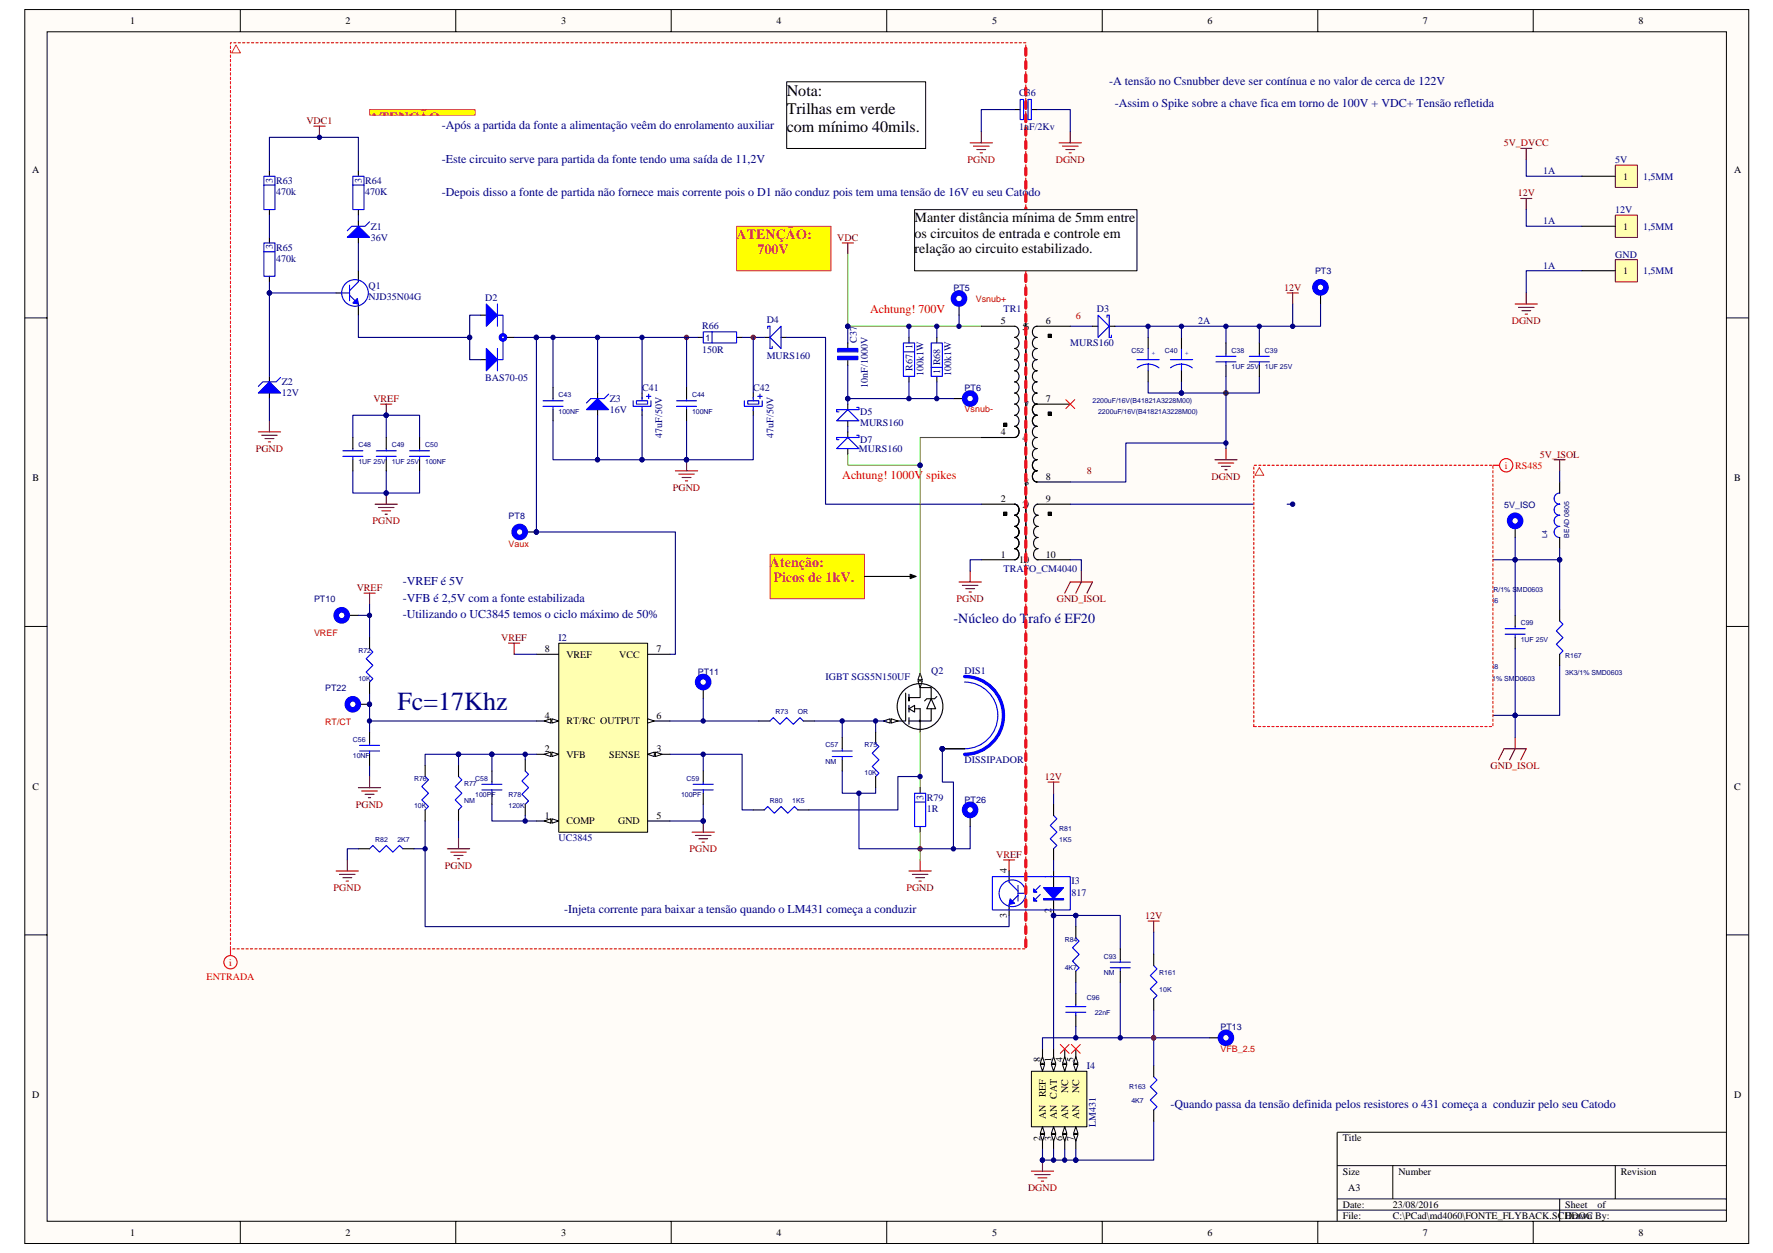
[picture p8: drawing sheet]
<svg xmlns="http://www.w3.org/2000/svg" width="420mm" height="297mm" viewBox="0 0 420 297" stroke-linecap="round" stroke-linejoin="round" font-family="sans-serif">
<path d="M5.9 2.3h408.5v292.5h-408.5z" fill="#fffcf8"/>
<path d="M5.9 2.3h408.5v292.5h-408.5z" fill="none" stroke="#000" stroke-width=".24"/>
<path d="M11.2 7.6h397.9v281.9h-397.9z" fill="#fffcf8"/>
<g fill="none" stroke="#000" stroke-width=".24">
<path d="M11.2 7.5h397.9v282h-397.9zM56.9 2.2v5.3M108 2.2v5.3M159.1 2.2v5.3M210.1 2.2v5.3M261.2 2.2v5.3M312.3 2.2v5.3M363.3 2.2v5.3M5.9 75.4h5.2M409.1 75.4h5.3M5.9 148.5h5.2M409.1 148.5h5.3"/>
<path d="M5.9 221.6h5.2M409.1 221.6h5.3M316.9 276.3h92.2M330.1 276.3v7.9M382.8 276.3v7.9M409.1 268.4h-92.2v21.1M56.9 289.5v5.3M108 289.5v5.3M159.1 289.5v5.3M210.1 289.5v5.3M261.2 289.5v5.3M312.3 289.5v5.3"/>
<path d="M316.9 284.2h92.2M316.9 286.9h92.2M363.3 289.5v5.3M369.6 284.2v5.3"/>
</g>
<g fill="#000080" stroke="#000080" stroke-width=".24">
<circle cx="162.7" cy="80" r=".52"/>
<circle cx="178.5" cy="80" r=".53"/>
<circle cx="218" cy="201.2" r=".51"/>
<circle cx="273.4" cy="246" r=".52"/>
<circle cx="290.5" cy="93.2" r=".52"/>
</g>
<path d="M54.6 10.1h188.5v214.8h-188.5z" fill="#fff"/>
<path d="M54.6 10.1h188.5v214.8h-188.5z" fill="none" stroke="#f00" stroke-width=".26" stroke-dasharray=".5 .5"/>
<path d="M55.9 10.7l1.1 1.8h-2.1z" fill="none" stroke="#f33" stroke-width=".24"/>
<path d="M253.6 77.3h5.3M290.5 77.3v4M312.9 72.1v5.2h-48.7" fill="none" stroke="#000080" stroke-width=".26"/>
<path d="M305 69.4h2.7M306.3 69.4v2.7" fill="none" stroke="#800000" stroke-width=".26"/>
<circle cx="290.5" cy="77.4" r=".52" fill="#000080" stroke="#000080" stroke-width=".24"/>
<path d="M218 160.4v2.6" fill="none" stroke="#000" stroke-width=".26"/>
<path d="M217.5 161.4h1.1l-.6 1.6z" fill="#fffcf8"/>
<path d="M217.5 161.4h1.1l-.6 1.6z" fill="none" stroke="#000" stroke-width=".24"/>
<path d="M218 159.6l.6 1.6h-1.1z" fill="#fffcf8"/>
<path d="M218 159.6l.6 1.6h-1.1z" fill="none" stroke="#000" stroke-width=".24"/>
<path d="M210.1 170.9h2.7" fill="none" stroke="#000" stroke-width=".26"/>
<path d="M211.2 170.4l1.6 .5-1.6 .5z" fill="#fffcf8"/>
<path d="M211.2 170.4l1.6 .5-1.6 .5z" fill="none" stroke="#000" stroke-width=".24"/>
<path d="M209.3 170.9l1.6-.5v1z" fill="#fffcf8"/>
<path d="M209.3 170.9l1.6-.5v1z" fill="none" stroke="#000" stroke-width=".24"/>
<g fill="none" stroke="#000" stroke-width=".26">
<path d="M214.6 164.3v6.6h-1.8M215.4 164.6v1.6v-.8h2.6v-2.4h2.7v2.7M215.4 168l1.3-.8v1.6zM215.4 167.2v1.6M215.4 170.1v1.6M216.7 168h1.3v5.5M217.9 170.8h.2v.2h-.2zM220.7 168v2.9h-5.3M220.7 165.7l1 2.3h-2.1zM220.7 165.7h-1.1l-.5 .5M222 165.1l-.5 .6h-.8"/>
<circle cx="218" cy="167.5" r="5.4"/>
</g>
<path d="M232.5 103.7h-14.5v6.6h-17.1v-2.6M218 173.5v13.2" fill="none" stroke="#0f0" stroke-width=".26"/>
<g fill="#000080" stroke="#000080" stroke-width=".24">
<circle cx="218" cy="110.3" r=".52"/>
<circle cx="207.5" cy="170.9" r=".51"/>
<circle cx="218" cy="184.1" r=".52"/>
</g>
<path d="M193 170.9h17.1M207.5 170.9v2.6M218 184.1h-5.2v7.9h-21.1" fill="none" stroke="#000080" stroke-width=".26"/>
<path d="M215.4 206.5h5.3M216.2 207.3h3.7M217 208.1h2.1M217.8 208.9h.5M218 203.9v2.6" fill="none" stroke="#800000" stroke-width=".26"/>
<path d="M132.4 152.5h21.1v44.8h-21.1z" fill="#ffffb0"/>
<path d="M132.4 152.5h21.1v44.8h-21.1z" fill="none" stroke="#000" stroke-width=".24"/>
<path d="M153.5 170.9h5.2M153.5 194.6h5.2" fill="none" stroke="#000" stroke-width=".26"/>
<path d="M153.5 170.4l1.6 .5-1.6 .5z" fill="#fffcf8"/>
<path d="M153.5 170.4l1.6 .5-1.6 .5z" fill="none" stroke="#000" stroke-width=".24"/>
<path d="M153.5 178.8h5.2" fill="none" stroke="#000" stroke-width=".26"/>
<path d="M153.5 178.8l1.6-.5v1z" fill="#fffcf8"/>
<path d="M153.5 178.8l1.6-.5v1z" fill="none" stroke="#000" stroke-width=".24"/>
<path d="M155.3 178.3l1.6 .5-1.6 .5z" fill="#fffcf8"/>
<path d="M155.3 178.3l1.6 .5-1.6 .5z" fill="none" stroke="#000" stroke-width=".24"/>
<path d="M127.1 155.1h5.3M153.5 155.1h5.2M127.1 194.6h5.3" fill="none" stroke="#000" stroke-width=".26"/>
<path d="M130.8 194.1l1.6 .5-1.6 .6z" fill="#fffcf8"/>
<path d="M130.8 194.1l1.6 .5-1.6 .6z" fill="none" stroke="#000" stroke-width=".24"/>
<path d="M129 194.6l1.5-.5v1.1z" fill="#fffcf8"/>
<path d="M129 194.6l1.5-.5v1.1z" fill="none" stroke="#000" stroke-width=".24"/>
<path d="M127.1 170.9h5.3" fill="none" stroke="#000" stroke-width=".26"/>
<path d="M130.8 170.4l1.6 .5-1.6 .5z" fill="#fffcf8"/>
<path d="M130.8 170.4l1.6 .5-1.6 .5z" fill="none" stroke="#000" stroke-width=".24"/>
<path d="M129 170.9l1.5-.5v1z" fill="#fffcf8"/>
<path d="M129 170.9l1.5-.5v1z" fill="none" stroke="#000" stroke-width=".24"/>
<path d="M127.1 178.8h5.3" fill="none" stroke="#000" stroke-width=".26"/>
<path d="M130.8 178.3l1.6 .5-1.6 .5z" fill="#fffcf8"/>
<path d="M130.8 178.3l1.6 .5-1.6 .5z" fill="none" stroke="#000" stroke-width=".24"/>
<path d="M129 178.8l1.5-.5v1z" fill="#fffcf8"/>
<path d="M129 178.8l1.5-.5v1z" fill="none" stroke="#000" stroke-width=".24"/>
<path d="M249.7 206.5v3.9M249.7 213.1v3.9" fill="none" stroke="#000" stroke-width=".26"/>
<circle cx="249.7" cy="217" r=".52" fill="#000080" stroke="#000080" stroke-width=".24"/>
<path d="M246.5 212l-1 1.1M246.5 209.9l-1 1.1" fill="none" stroke="#00f" stroke-width=".26"/>
<path d="M247.3 210.4h4.7l-2.3 2.7z" fill="#00f"/>
<path d="M247.3 210.4h4.7l-2.3 2.7zM247.3 213.1h4.7v.2h-4.7z" fill="none" stroke="#00f" stroke-width=".26"/>
<path d="M247.3 213.2h4.7" fill="none" stroke="#00f" stroke-width=".25"/>
<path d="M244.9 212.8l.8 .8h-.8z" fill="#00f"/>
<path d="M244.9 212.8l.8 .8h-.8z" fill="none" stroke="#00f" stroke-width=".26"/>
<path d="M244.9 210.7l.8 .8h-.8z" fill="#00f"/>
<path d="M244.9 210.7l.8 .8h-.8z" fill="none" stroke="#00f" stroke-width=".26"/>
<path d="M239.1 206.5v2.6M239.1 214.4v2.6" fill="none" stroke="#000" stroke-width=".26"/>
<path d="M239.4 213.1l1 1-1.3 .3z" fill="#00f"/>
<g fill="none" stroke="#00f" stroke-width=".26">
<path d="M235.2 207.8h18.4v7.9h-18.4zM239.1 209.1l2.1 2.1M239.4 213.1l1 1-1.3 .3zM241.2 212.3l-1.3 1.3M241.2 211.8h1.9M241.2 209.9v3.7"/>
<circle cx="239.9" cy="211.8" r="3.2"/>
</g>
<circle cx="249.7" cy="217" r=".52" fill="#000080" stroke="#000080" stroke-width=".24"/>
<path d="M244.4 254h13.2v13.1h-13.2z" fill="#ffffb0"/>
<path d="M244.4 254h13.2v13.1h-13.2z" fill="none" stroke="#000" stroke-width=".24"/>
<path d="M249.7 267.1v5.3" fill="none" stroke="#000" stroke-width=".26"/>
<path d="M249.7 267.1l.5 1.6h-1.1z" fill="#fffcf8"/>
<path d="M249.7 267.1l.5 1.6h-1.1z" fill="none" stroke="#000" stroke-width=".24"/>
<path d="M249.1 268.9h1.1l-.5 1.6z" fill="#fffcf8"/>
<path d="M249.1 268.9h1.1l-.5 1.6z" fill="none" stroke="#000" stroke-width=".24"/>
<path d="M249.7 248.7v5.2" fill="none" stroke="#000" stroke-width=".26"/>
<path d="M249.1 252.3h1.1l-.5 1.6z" fill="#fffcf8"/>
<path d="M249.1 252.3h1.1l-.5 1.6z" fill="none" stroke="#000" stroke-width=".24"/>
<path d="M249.7 250.5l.5 1.6h-1.1z" fill="#fffcf8"/>
<path d="M249.7 250.5l.5 1.6h-1.1z" fill="none" stroke="#000" stroke-width=".24"/>
<path d="M247 267.1v5.3" fill="none" stroke="#000" stroke-width=".26"/>
<path d="M247 267.1l.6 1.6h-1.1z" fill="#fffcf8"/>
<path d="M247 267.1l.6 1.6h-1.1z" fill="none" stroke="#000" stroke-width=".24"/>
<path d="M246.5 268.9h1.1l-.6 1.6z" fill="#fffcf8"/>
<path d="M246.5 268.9h1.1l-.6 1.6z" fill="none" stroke="#000" stroke-width=".24"/>
<path d="M247 248.7v5.2" fill="none" stroke="#000" stroke-width=".26"/>
<path d="M246.5 252.3h1.1l-.6 1.6z" fill="#fffcf8"/>
<path d="M246.5 252.3h1.1l-.6 1.6z" fill="none" stroke="#000" stroke-width=".24"/>
<path d="M247 250.5l.6 1.6h-1.1z" fill="#fffcf8"/>
<path d="M247 250.5l.6 1.6h-1.1z" fill="none" stroke="#000" stroke-width=".24"/>
<path d="M254.9 248.7v5.2" fill="none" stroke="#000" stroke-width=".26"/>
<path d="M254.4 252.3h1.1l-.6 1.6z" fill="#fffcf8"/>
<path d="M254.4 252.3h1.1l-.6 1.6z" fill="none" stroke="#000" stroke-width=".24"/>
<path d="M254.9 250.5l.6 1.6h-1.1z" fill="#fffcf8"/>
<path d="M254.9 250.5l.6 1.6h-1.1z" fill="none" stroke="#000" stroke-width=".24"/>
<path d="M252.3 267.1v5.3" fill="none" stroke="#000" stroke-width=".26"/>
<path d="M252.3 267.1l.5 1.6h-1z" fill="#fffcf8"/>
<path d="M252.3 267.1l.5 1.6h-1z" fill="none" stroke="#000" stroke-width=".24"/>
<path d="M251.8 268.9h1l-.5 1.6z" fill="#fffcf8"/>
<path d="M251.8 268.9h1l-.5 1.6z" fill="none" stroke="#000" stroke-width=".24"/>
<path d="M254.9 267.1v5.3" fill="none" stroke="#000" stroke-width=".26"/>
<path d="M254.9 267.1l.6 1.6h-1.1z" fill="#fffcf8"/>
<path d="M254.9 267.1l.6 1.6h-1.1z" fill="none" stroke="#000" stroke-width=".24"/>
<path d="M254.4 268.9h1.1l-.6 1.6z" fill="#fffcf8"/>
<path d="M254.4 268.9h1.1l-.6 1.6z" fill="none" stroke="#000" stroke-width=".24"/>
<path d="M252.3 248.7v5.2" fill="none" stroke="#000" stroke-width=".26"/>
<path d="M251.8 252.3h1l-.5 1.6z" fill="#fffcf8"/>
<path d="M251.8 252.3h1l-.5 1.6z" fill="none" stroke="#000" stroke-width=".24"/>
<path d="M252.3 250.5l.5 1.6h-1z" fill="#fffcf8"/>
<path d="M252.3 250.5l.5 1.6h-1z" fill="none" stroke="#000" stroke-width=".24"/>
<g fill="none" stroke="#800000" stroke-width=".26">
<path d="M199.6 57.6h2.6M200.9 57.6v2.6M90.2 95.8h2.6M91.5 95.8v2.6M160.1 111.6h5.2M160.9 112.4h3.6M161.6 113.2h2.2M162.4 114h.6M162.7 109v2.6M227.3 138h5.2M228.1 138.8h3.6M228.8 139.6h2.2"/>
<path d="M229.9 135.3v2.7M229.6 140.3h.6M237.8 203.9h2.6M239.1 203.9v2.6M244.4 277.6h5.3M245.2 278.4h3.7M246 279.2h2.1M247 275v2.6M246.8 280h.5"/>
</g>
<g fill="#000080" stroke="#000080" stroke-width=".24">
<circle cx="247" cy="275" r=".52"/>
<circle cx="254.9" cy="275" r=".52"/>
<circle cx="249.7" cy="275" r=".52"/>
<circle cx="252.3" cy="275" r=".52"/>
<circle cx="254.9" cy="217" r=".52"/>
<circle cx="249.7" cy="217" r=".52"/>
<circle cx="166.6" cy="178.8" r=".52"/>
<circle cx="166.6" cy="194.6" r=".52"/>
<circle cx="91.5" cy="98.4" r=".51"/>
<circle cx="162.7" cy="109" r=".51"/>
<circle cx="152.1" cy="80" r=".52"/>
<circle cx="152.1" cy="109" r=".51"/>
</g>
<g fill="none" stroke="#000080" stroke-width=".26">
<path d="M152.2 80v13.2M152.2 98.4v10.6h10.5v-9.2M158.7 170.9h21.1M166.7 178.8v4M166.7 190.7v3.9h-8M249.7 188v2.7M249.7 203.9v2.6M254.9 217h10.6v7.9M254.9 219.7v-2.7h-5.2v31.7M247 272.4v2.6h7.9v-2.6M249.7 272.4v2.6M252.3 272.4v2.6"/>
<path d="M273.4 265.8v9.2h-18.5"/>
</g>
<path d="M251.3 247.6l2.1 2.1M253.4 247.6l-2.1 2.1M253.9 247.6l2.1 2.1M256 247.6l-2.1 2.1" fill="none" stroke="#f00" stroke-width=".24"/>
<path d="M63.8 40.4v1.4M63.8 49.7v1.3M141.6 93.2v1.3M141.6 97.1v1.3M152.2 93.2v1.3M152.2 97.1v1.3" fill="none" stroke="#000" stroke-width=".26"/>
<path d="M62.5 41.8h2.7v7.9h-2.7zM62.5 43.9h2.7M150 95v1.3h4.3v-1.3M150.8 95h2.7v.8h-2.7zM152.2 94.2v.8M152.2 96.3v1.1M153.2 94h1.1M153.7 93.4v1.1" fill="none" stroke="#00f" stroke-width=".26"/>
<path d="M139 97.1l2.6-2.6 2.6 2.6z" fill="#00f"/>
<g fill="none" stroke="#00f" stroke-width=".26">
<path d="M62.5 57.6h2.7v7.9h-2.7zM62.5 59.7h2.7M83.6 41.8h2.7v7.9h-2.7zM83.6 43.9h2.7M181.9 77.9v-.6h.6v5.3h.5v-.5M185.1 77.3v5.3l-2.6-2.6zM260.2 74.7l2.7 2.6-2.7 2.7zM262.3 75.2v-.5h.6v5.3h.5v-.5M139 97.1l2.6-2.6 2.6 2.6zM144.2 93.4l-1 1.1h-3.2l-1 1M198.5 82.6h4.8v.8h-4.8zM198.5 84.5h4.8v.8h-4.8z"/>
<path d="M198.5 83.1h4.8M198.5 84.7h4.8M198.5 82.9h4.8M198.5 85h4.8M200.9 97.1l2.6 2.7h-5.2zM203 96.6h.5v.5h-5.2v.5h.5M220.7 81.3h2.6v7.9h-2.6zM220.7 87.1h2.6"/>
</g>
<path d="M63.8 51v5.3M141.6 98.4v10.6h10.6M121.8 155.1h5.3M87.6 170.9h39.5M87.6 164.3v9.2M108.7 178.8h-8v2.7M116.6 178.8h-7.9v2.7M127.1 178.8h-10.5v4M87.6 181.5v2.6M100.7 194.6v25.1h138.4v-2.7M116.6 190.7v3.9h10.5M199.6 182.8v5.2h7.9v-1.3" fill="none" stroke="#000080" stroke-width=".26"/>
<g fill="#000080" stroke="#000080" stroke-width=".24">
<circle cx="141.6" cy="109" r=".51"/>
<circle cx="152.1" cy="109" r=".51"/>
<circle cx="91.5" cy="116.9" r=".52"/>
<circle cx="116.5" cy="178.8" r=".52"/>
<circle cx="108.6" cy="178.8" r=".53"/>
<circle cx="87.6" cy="170.9" r=".51"/>
<circle cx="166.6" cy="194.6" r=".52"/>
</g>
<g fill="none" stroke="#000" stroke-width=".26">
<path d="M63.8 56.3v1.3M84.9 40.4v1.4M84.9 49.7v1.3M63.8 65.5v1.3M79.7 69.4h1.3M84.9 64.2v2.6M84.9 72.1v2.6M181.1 80h1.4M185.1 80h1.3M222 80v1.3M258.9 77.3h1.3M262.9 77.3h1.3"/>
<path d="M312.9 69.4v2.7M200.9 81.3v1.3M200.9 85.3v1.3M200.9 95.8v1.3M200.9 99.8v1.3M222 89.2v1.3"/>
</g>
<g fill="none" stroke="#800000" stroke-width=".26">
<path d="M88.9 119.5h5.3M91.5 116.9v2.6M89.7 120.3h3.7M90.5 121.1h2.1M91.3 121.9h.5M86.3 140.6h2.6M87.6 140.6v2.6M120.5 152.5h2.7M121.8 152.5v2.6M84.9 186.7h5.3M85.7 187.5h3.7M86.5 188.3h2.1"/>
<path d="M87.3 189.1h.5M87.6 184.1v2.6M108.7 198.6v2.6M164 197.3h5.3M164.8 198.1h3.7M165.6 198.8h2.1M166.4 199.6h.5M166.7 194.6v2.7M79.7 206.5h5.2M80.5 207.3h3.6M81.2 208.1h2.2M82 208.9h.6"/>
<path d="M82.3 203.9v2.6M106 201.2h5.3M106.8 202h3.7M107.6 202.8h2.1M108.4 203.6h.5"/>
</g>
<circle cx="312.9" cy="68.1" r="1.32" fill="none" stroke="#00f" stroke-width="1.3"/>
<path d="M83.6 71.8l1.1-1 .2 1.3z" fill="#00f"/>
<g fill="none" stroke="#00f" stroke-width=".26">
<path d="M81 69.4h1.8M82.8 67.6v3.7M82.8 70l1.3 1.3M83.6 71.8l1.1-1 .2 1.3zM84.9 66.8l-2.1 2.1"/>
<circle cx="84.1" cy="69.4" r="3.2"/>
</g>
<path d="M63.8 66.8v2.6h15.9" fill="none" stroke="#000080" stroke-width=".26"/>
<circle cx="63.8" cy="69.4" r=".53" fill="#000080" stroke="#000080" stroke-width=".24"/>
<path d="M63.8 89.2v1.3M63.8 93.2v1.3" fill="none" stroke="#000" stroke-width=".26"/>
<path d="M63.8 90.5l2.7 2.7h-5.3z" fill="#00f"/>
<g fill="none" stroke="#00f" stroke-width=".26">
<path d="M117.9 74.7h1.3v10.6h-1.3M117.9 72.1v5.2M166.7 78.7h7.9v2.6h-7.9zM168.8 78.7v2.6M63.8 90.5l2.7 2.7h-5.3zM66.5 89.5l-1.1 1h-3.1l-1.1 1.1M117.9 82.6v5.3M176.4 95v1.3h4.2v-1.3M177.2 95h2.6v.8h-2.6zM178.5 94.2v.8M178.5 96.3v1.1M179.6 94h1"/>
<path d="M180.1 93.4v1.1M214.1 81.3h2.6v7.9h-2.6zM214.1 83.4h2.6M200.9 103.7l2.6 2.6h-5.2zM203 103.2h.5v.5h-5.2v.5h.5M228.6 161.7a7.9 7.9 0 0 1 7.9 7.9 7.9 7.9 0 0 1-7.9 7.9M216.7 188h2.7v7.9h-2.7zM216.7 190.1h2.7"/>
</g>
<path d="M63.8 69.4v19.8M175.9 80h5.2M215.4 77.3v2.7M63.8 94.5v5.3M91.5 98.4h-7.9v5.3M178.5 98.4v10.6h-15.8M215.4 90.5v4M83.6 111.6v5.3h15.8v-5.3M91.5 103.7v-5.3h7.9v5.3M91.5 111.6v5.3M200.9 101.1v1.3M87.6 143.2v8" fill="none" stroke="#000080" stroke-width=".26"/>
<g fill="#000080" stroke="#000080" stroke-width=".24">
<circle cx="63.8" cy="69.4" r=".53"/>
<circle cx="215.4" cy="94.5" r=".52"/>
<circle cx="200.9" cy="77.4" r=".52"/>
<circle cx="215.4" cy="77.4" r=".52"/>
<circle cx="162.7" cy="109" r=".51"/>
<circle cx="223.3" cy="177.5" r=".52"/>
<circle cx="91.5" cy="116.9" r=".52"/>
<circle cx="91.5" cy="98.4" r=".51"/>
</g>
<path d="M63.8 99.8v2.6M61.2 102.4h5.3M62 103.2h3.7M62.8 104h2.1M63.6 104.8h.5" fill="none" stroke="#800000" stroke-width=".26"/>
<g fill="none" stroke="#000" stroke-width=".26">
<path d="M113.9 74.7h1.3M119.2 80h2.6M165.3 80h1.4M174.6 80h1.3M215.4 80v1.3M113.9 85.3h1.3M178.5 93.2v1.3M178.5 97.1v1.3M215.4 89.2v1.3M200.9 102.4v1.3M200.9 106.3v1.4M223.3 177.5h5.3"/>
<path d="M218 186.7v1.3M218 195.9v1.4"/>
</g>
<path d="M200.9 60.2v17.1h31.6" fill="none" stroke="#0f0" stroke-width=".26"/>
<path d="M228.6 160.4a9.2 9.2 0 0 1 9.2 9.2 9.2 9.2 0 0 1-9.2 9.2" fill="none" stroke="#00f" stroke-width=".79"/>
<g fill="#800000" stroke="#800000" stroke-width=".24">
<circle cx="178.5" cy="80" r=".53"/>
<circle cx="162.7" cy="80" r=".52"/>
</g>
<circle cx="119.2" cy="80" r=".63" fill="#fffcf8" stroke="#00f" stroke-width=".79"/>
<path d="M115.2 82.6l2.7 2.7-2.7 2.6z" fill="#00f"/>
<path d="M115.2 82.6l2.7 2.7-2.7 2.6z" fill="none" stroke="#00f" stroke-width=".26"/>
<path d="M115.2 72.1l2.7 2.6-2.7 2.6z" fill="#00f"/>
<path d="M115.2 72.1l2.7 2.6-2.7 2.6z" fill="none" stroke="#00f" stroke-width=".26"/>
<path d="M141.6 80v13.2" fill="none" stroke="#000080" stroke-width=".26"/>
<g fill="#000080" stroke="#000080" stroke-width=".24">
<circle cx="141.6" cy="80" r=".52"/>
<circle cx="75.7" cy="32.6" r=".52"/>
</g>
<path d="M74.4 29.9h2.6M75.7 29.9v2.7" fill="none" stroke="#800000" stroke-width=".26"/>
<path d="M243.1 74.7v58M245.7 82.6a1.34 1.34 0 0 0-1 1.3 1.34 1.34 0 0 0 1 1.4 1.35 1.35 0 0 0-1 1.3 1.35 1.35 0 0 0 1 1.3 1.34 1.34 0 0 0-1 1.3 1.34 1.34 0 0 0 1 1.3" fill="none" stroke="#000" stroke-width=".26"/>
<path d="M237.9 100.3h.7v.8h-.7z" fill="#080d02"/>
<path d="M237.8 100.3h.8v.8h-.8z" fill="none" stroke="#000" stroke-width=".24"/>
<path d="M248.4 79.2h.7v.8h-.7z" fill="#080d02"/>
<path d="M248.4 79.2h.7v.8h-.7z" fill="none" stroke="#000" stroke-width=".24"/>
<path d="M240.4 95.8a1.36 1.36 0 0 1 1.1 1.3 1.36 1.36 0 0 1-1.1 1.3 1.35 1.35 0 0 1 1.1 1.4 1.35 1.35 0 0 1-1.1 1.3 1.36 1.36 0 0 1 1.1 1.3 1.36 1.36 0 0 1-1.1 1.3" fill="none" stroke="#000" stroke-width=".26"/>
<path d="M248.4 97.7h.7v.7h-.7z" fill="#080d02"/>
<path d="M248.4 97.7h.7v.7h-.7z" fill="none" stroke="#000" stroke-width=".24"/>
<path d="M246 119.5a1.34 1.34 0 0 0-1.1 1.3 1.34 1.34 0 0 0 1.1 1.4 1.36 1.36 0 0 0-1.1 1.3 1.36 1.36 0 0 0 1.1 1.3 1.34 1.34 0 0 0-1.1 1.3 1.34 1.34 0 0 0 1.1 1.3" fill="none" stroke="#000" stroke-width=".26"/>
<path d="M248.4 121.4h.7v.8h-.7z" fill="#080d02"/>
<path d="M248.4 121.4h.7v.8h-.7z" fill="none" stroke="#000" stroke-width=".24"/>
<path d="M245.7 77.3a1.35 1.35 0 0 0-1 1.4 1.35 1.35 0 0 0 1 1.3 1.34 1.34 0 0 0-1 1.3 1.34 1.34 0 0 0 1 1.3M240.4 90.5a1.36 1.36 0 0 1 1.1 1.4 1.36 1.36 0 0 1-1.1 1.3M245.7 90.5a1.35 1.35 0 0 0-1 1.4 1.35 1.35 0 0 0 1 1.3M240.4 119.5a1.35 1.35 0 0 1 1.1 1.3 1.35 1.35 0 0 1-1.1 1.4M240.4 101.1a1.36 1.36 0 0 1 1.1 1.3 1.36 1.36 0 0 1-1.1 1.3M240.4 122.2a1.36 1.36 0 0 1 1.1 1.3 1.36 1.36 0 0 1-1.1 1.3 1.35 1.35 0 0 1 1.1 1.3 1.35 1.35 0 0 1-1.1 1.3M240.4 127.4a1.36 1.36 0 0 1 1.1 1.3 1.36 1.36 0 0 1-1.1 1.4 1.35 1.35 0 0 1 1.1 1.3 1.35 1.35 0 0 1-1.1 1.3 1.35 1.35 0 0 0 1.1-1.3 1.35 1.35 0 0 0-1.1-1.3 1.36 1.36 0 0 0 1.1-1.4 1.36 1.36 0 0 0-1.1-1.3zM246 127.4a1.36 1.36 0 0 0-1.1 1.3 1.36 1.36 0 0 0 1.1 1.4 1.34 1.34 0 0 0-1.1 1.3 1.34 1.34 0 0 0 1.1 1.3" fill="none" stroke="#000" stroke-width=".26"/>
<path d="M237.9 121.4h.7v.8h-.7z" fill="#080d02"/>
<path d="M237.8 121.4h.8v.8h-.8z" fill="none" stroke="#000" stroke-width=".24"/>
<g fill="none" stroke="#000" stroke-width=".26">
<path d="M84.9 52.3v1.3M84.9 56.3v1.3M232.5 77.3h7.9a1.36 1.36 0 0 1 1.1 1.4 1.36 1.36 0 0 1-1.1 1.3 1.35 1.35 0 0 1 1.1 1.3 1.35 1.35 0 0 1-1.1 1.3M245.7 77.3h7.9M240.4 82.6a1.35 1.35 0 0 1 1.1 1.3 1.35 1.35 0 0 1-1.1 1.4 1.36 1.36 0 0 1 1.1 1.3 1.36 1.36 0 0 1-1.1 1.3 1.35 1.35 0 0 1 1.1 1.3 1.35 1.35 0 0 1-1.1 1.3M240.4 93.2a1.35 1.35 0 0 1 1.1 1.3 1.35 1.35 0 0 1-1.1 1.3M245.7 95.8a1.35 1.35 0 0 0-1 1.3 1.35 1.35 0 0 0 1 1.3 1.34 1.34 0 0 0-1 1.4 1.34 1.34 0 0 0 1 1.3 1.35 1.35 0 0 0-1 1.3 1.35 1.35 0 0 0 1 1.3 1.34 1.34 0 0 0-1 1.3 1.34 1.34 0 0 0 1 1.3 1.35 1.35 0 0 0-1 1.4 1.35 1.35 0 0 0 1 1.3 1.34 1.34 0 0 0-1 1.3 1.34 1.34 0 0 0 1 1.3 1.35 1.35 0 0 0-1 1.3 1.35 1.35 0 0 0 1 1.4h7.9M245.7 93.2a1.34 1.34 0 0 0-1 1.3 1.34 1.34 0 0 0 1 1.3M245.7 95.8h7.9M232.5 119.5h7.9M232.5 103.7h7.9M245.7 119.5h7.9"/>
<path d="M232.5 132.7h7.9M245.7 132.7h7.9"/>
</g>
<path d="M131.1 80v11.8M165.3 80h-38.2v46.1h33v29h-1.4M186.4 80h9.2v39.5h36.9M131.1 99.8v9.2h10.5" fill="none" stroke="#000080" stroke-width=".26"/>
<path d="M218 110.3v50.1" fill="none" stroke="#0f0" stroke-width=".26"/>
<g fill="#000080" stroke="#000080" stroke-width=".24">
<circle cx="218" cy="110.3" r=".52"/>
<circle cx="127.1" cy="80" r=".52"/>
<circle cx="127.1" cy="126.1" r=".52"/>
<circle cx="131" cy="80" r=".52"/>
<circle cx="141.6" cy="109" r=".51"/>
</g>
<path d="M84.9 53.6l2.7 2.7h-5.3z" fill="#00f"/>
<path d="M241.8 23.6h.8v4.7h-.8zM243.6 23.6h.8v4.7h-.8zM82.3 56.3l2.6-2.7 2.7 2.7zM87.6 52.6l-1.1 1h-3.1l-1.1 1.1M277.4 85.3h5.2M277.4 87.2l1.2-.7 1.4-.2 1.3 .2 1.2 .7M280 82.6v2.7M280 86.3v1.6" fill="none" stroke="#00f" stroke-width=".26"/>
<g fill="none" stroke="#000080" stroke-width=".26">
<path d="M240.4 26h-7.9v5.2M245.7 26h7.9v5.2M84.9 51v1.3M84.9 57.6v6.6M162.7 80v11.8M178.5 80v13.2M227.3 74.7v2.6M280 77.3v2.7M306.3 72.1v5.2M298.4 89.2v4h-18.4v-2.7M232.5 132.7h-2.6v2.6M158.7 178.8h17.2v13.2h2.6"/>
<path d="M166.7 165.7v5.2M199.6 170.9v4M273.4 221v5.3"/>
</g>
<path d="M240.4 26h1.4M244.4 26h1.3M227.3 72.1v2.6M280 80v2.6M225.9 94.5h2.7M280 87.9v2.6M124.5 126.1h2.6M82.3 145.9h2.6M84.9 167h2.7M166.7 163v2.7M286.6 246h2.6" fill="none" stroke="#000" stroke-width=".26"/>
<g fill="none" stroke="#00f" stroke-width="1.3">
<circle cx="227.3" cy="70.8" r="1.31"/>
<circle cx="229.9" cy="94.5" r="1.31"/>
<circle cx="123.1" cy="126.1" r="1.31"/>
<circle cx="81" cy="145.9" r="1.32"/>
<circle cx="83.6" cy="167" r="1.31"/>
<circle cx="166.6" cy="161.7" r="1.31"/>
<circle cx="290.5" cy="246" r="1.31"/>
</g>
<g fill="#000080" stroke="#000080" stroke-width=".24">
<circle cx="87.5" cy="167" r=".52"/>
<circle cx="127.1" cy="126.1" r=".52"/>
<circle cx="306.3" cy="77.4" r=".52"/>
<circle cx="227.3" cy="77.4" r=".51"/>
<circle cx="280" cy="93.2" r=".52"/>
<circle cx="280" cy="77.4" r=".52"/>
<circle cx="199.6" cy="170.9" r=".52"/>
<circle cx="166.6" cy="170.9" r=".51"/>
</g>
<g fill="none" stroke="#800000" stroke-width=".26">
<path d="M229.9 33.9h5.3M230.7 34.6h3.7M231.5 35.5h2.1M232.3 36.2h.5M232.5 31.2v2.7M251 33.9h5.3M251.8 34.6h3.7M252.6 35.5h2.1M253.4 36.2h.5M253.6 31.2v2.7M287.9 109h5.3M288.7 109.8h3.7"/>
<path d="M289.5 110.6h2.1M290.3 111.4h.5M290.5 106.3v2.7M248.4 185.4h2.6M249.7 185.4v2.6M272.1 218.4h2.6M273.4 218.4v2.6"/>
</g>
<circle cx="290.5" cy="93.2" r=".52" fill="#800000" stroke="#800000" stroke-width=".24"/>
<path d="M243.1 11.5v213.4" fill="none" stroke="#ee0e22" stroke-width=".79" stroke-dasharray="1.6 1.6"/>
<path d="M182.5 131.4h22.4v10.5h-22.4z" fill="#ff0"/>
<path d="M182.5 131.4h22.4v10.5h-22.4z" fill="none" stroke="#da2467" stroke-width=".24"/>
<path d="M204.9 136.7h11.8" fill="none" stroke="#000" stroke-width=".26"/>
<path d="M215.7 136.1l1.4 .6-1.4 .5z" fill="#000"/>
<path d="M215.7 136.1l1.4 .6-1.4 .5z" fill="none" stroke="#000" stroke-width=".24"/>
<path d="M87.6 26h25v1.3h-25z" fill="#ff0"/>
<path d="M87.6 26h25v1.3h-25z" fill="none" stroke="#da2467" stroke-width=".24"/>
<path d="M174.6 53.7h22.3v10.5h-22.3z" fill="#ff0"/>
<path d="M174.6 53.7h22.3v10.5h-22.3z" fill="none" stroke="#da2467" stroke-width=".24"/>
<path d="M84.9 74.7v5.3h26.4v-5.3h2.6M111.3 80v5.3h2.6M121.8 80h5.3" fill="none" stroke="#000080" stroke-width=".26"/>
<g fill="#000080" stroke="#000080" stroke-width=".24">
<circle cx="127.1" cy="80" r=".52"/>
<circle cx="111.3" cy="80" r=".52"/>
</g>
<path d="M186.4 19.4h33v15.8h-33z" fill="#fff"/>
<path d="M186.4 19.4h33v15.8h-33z" fill="none" stroke="#000" stroke-width=".24"/>
<path d="M216.8 49.7h52.6v14.5h-52.6z" fill="#fff"/>
<path d="M216.7 49.7h52.7v14.5h-52.7z" fill="none" stroke="#000" stroke-width=".24"/>
<path d="M361.7 49.7v3.9h13.2M200.9 77.3v4M222 77.3v2.7M374.9 64.2h-13.2v5.2M200.9 86.6v7.9h25M200.9 94.5v1.3M222 90.5v4" fill="none" stroke="#000080" stroke-width=".26"/>
<g fill="#000080" stroke="#000080" stroke-width=".24">
<circle cx="222" cy="77.4" r=".51"/>
<circle cx="222" cy="94.5" r=".52"/>
<circle cx="200.9" cy="77.4" r=".52"/>
<circle cx="200.9" cy="94.5" r=".52"/>
</g>
<path d="M218 197.3v6.6" fill="none" stroke="#0f0" stroke-width=".26"/>
<circle cx="218" cy="201.2" r=".51" fill="#800000" stroke="#800000" stroke-width=".24"/>
<path d="M360.4 47.1h2.6M361.7 47.1v2.6M359.1 72.1h5.2M359.8 72.9h3.7M360.6 73.7h2.1M361.4 74.5h.6M361.7 69.4v2.7" fill="none" stroke="#800000" stroke-width=".26"/>
<path d="M382.8 51h5.2v5.3h-5.2z" fill="#ffffb0"/>
<path d="M382.8 51h5.2v5.3h-5.2z" fill="none" stroke="#800000" stroke-width=".24"/>
<path d="M374.9 53.6h7.9" fill="none" stroke="#000" stroke-width=".26"/>
<path d="M382.8 61.6h5.2v5.2h-5.2z" fill="#ffffb0"/>
<path d="M382.8 61.6h5.2v5.2h-5.2z" fill="none" stroke="#800000" stroke-width=".24"/>
<g fill="none" stroke="#000" stroke-width=".26">
<path d="M374.9 64.2h7.9M131.1 91.8v2.7M131.1 97.1v2.7M162.7 91.8v2.7M162.7 97.1v2.7M290.5 81.3v2.6M290.5 86.6v2.6M298.4 81.3v2.6M298.4 86.6v2.6M83.6 103.7v2.6M83.6 109v2.6M91.5 103.7v2.6"/>
<path d="M91.5 109v2.6M99.4 103.7v2.6M99.4 109v2.6M299.8 119.5h1.3M303.7 119.5h1.3M87.6 151.2v2.6M306.3 140.6v2.6M306.3 148.5v2.7M359.1 145.9v2.6M359.1 151.2v2.6M87.6 161.7v2.6M87.6 173.5v2.7"/>
<path d="M87.6 178.8v2.7M179.8 170.9h2.7M190.4 170.9h2.6M199.6 174.9v2.6M207.5 173.5v2.7M100.7 181.5v2.6M100.7 192v2.6M108.7 181.5v2.6M108.7 192v2.6M116.6 182.8v2.6M116.6 188v2.7M124.5 180.1v2.7"/>
<path d="M124.5 190.7v2.6M166.7 182.8v2.6M166.7 188v2.7M178.5 192h2.6M189 192h2.7M199.6 180.1v2.7M207.5 184.1v2.6M229.9 193.3v2.6M249.7 190.7v2.6M84.9 201.2h2.7M95.5 201.2h2.6M249.7 201.2v2.7"/>
<path d="M254.9 219.7v2.6M254.9 230.2v2.7M254.9 235.5v2.6M265.5 224.9v2.7M265.5 230.2v2.7M273.4 226.3v2.6M273.4 236.8v2.6M254.9 240.7v2.7M273.4 252.6v2.6M273.4 263.1v2.7"/>
</g>
<g fill="none" stroke="#00f" stroke-width=".26">
<path d="M128.7 96.3h4.7M128.7 95h4.7M131.1 94.5v.5M131.1 96.3v.8M160.3 96.3h4.8M160.3 95h4.8M162.7 94.5v.5M162.7 96.3v.8M288.2 85.8h4.7M288.2 84.5h4.7M290.5 83.9v.6M290.5 85.8v.8"/>
<path d="M296.1 85.8h4.7M296.1 84.5h4.7M298.4 83.9v.6M298.4 85.8v.8M81.2 108.2h4.8M81.2 106.9h4.8M83.6 106.3v.6M83.6 108.2v.8M89.2 108.2h4.7M89.2 106.9h4.7M91.5 106.3v.6M91.5 108.2v.8"/>
<path d="M97.1 108.2h4.7M97.1 106.9h4.7M99.4 106.3v.6M99.4 108.2v.8M301.1 116.9l2.6 2.6-2.6 2.7zM303.2 117.4v-.5h.5v5.3h.5v-.6M87.6 153.8l.8 .8-1.6 1.5 1.6 1.6-1.6 1.6 1.6 1.6-.8 .8M303.7 145.9h5.3M303.8 147.8l1.2-.6 1.4-.3 1.3 .3 1.2 .6M306.3 143.2v2.7M306.3 146.9v1.6M356.7 150.3h4.7"/>
<path d="M356.7 149h4.7M359.1 148.5v.5M359.1 150.3v.9M85.2 178h4.7M85.2 176.7h4.7M87.6 176.2v.5M87.6 178v.8M182.5 170.9l.7-.8 1.6 1.6 1.6-1.6 1.6 1.6 1.6-1.6 .8 .8M197.2 179.3h4.8M197.2 178h4.8M199.6 177.5v.5M199.6 179.3v.8"/>
<path d="M207.5 176.2l.8 .8-1.6 1.6 1.6 1.5-1.6 1.6 1.6 1.6-.8 .8M100.7 184.1l.8 .8-1.5 1.6 1.5 1.5-1.5 1.6 1.5 1.6-.8 .8M108.7 184.1l.7 .8-1.5 1.6 1.5 1.5-1.5 1.6 1.5 1.6-.7 .8M114.2 187.3h4.7M114.2 185.9h4.7M116.6 185.4v.5M116.6 187.3v.7M124.5 182.8l.8 .8-1.6 1.5 1.6 1.6-1.6 1.6 1.6 1.6-.8 .8M164.3 187.3h4.7M164.3 185.9h4.7M166.7 185.4v.5M166.7 187.3v.7"/>
<path d="M181.1 192l.8-.8 1.6 1.6 1.6-1.6 1.6 1.6 1.6-1.6 .7 .8M249.7 193.3l.8 .8-1.6 1.6 1.6 1.6-1.6 1.5 1.6 1.6-.8 .8M87.6 201.2l.8-.8 1.5 1.6 1.6-1.6 1.6 1.6 1.6-1.6 .8 .8M252.6 240h4.7M252.6 238.6h4.7M254.9 222.3l.8 .8-1.5 1.6 1.5 1.6-1.5 1.5 1.5 1.6-.8 .8M254.9 238.1v.5M254.9 240v.7M263.1 229.4h4.8M263.1 228.1h4.8M265.5 227.6v.5M265.5 229.4v.8"/>
<path d="M273.4 228.9l.8 .8-1.6 1.6 1.6 1.6-1.6 1.5 1.6 1.6-.8 .8M273.4 255.2l.8 .8-1.6 1.6 1.6 1.6-1.6 1.6 1.6 1.6-.8 .7"/>
</g>
<path d="M84.9 145.9h2.7M124.5 178.8v1.3M108.7 194.6v4M124.5 193.3v1.3M84.9 201.2h-2.6v2.7M98.1 201.2h2.6M254.9 232.9v2.6M265.5 232.9v13.1M273.4 239.4v13.2M254.9 243.4v2.6M286.6 246h-39.6v2.7" fill="none" stroke="#000080" stroke-width=".26"/>
<g fill="#000080" stroke="#000080" stroke-width=".24">
<circle cx="265.5" cy="246" r=".52"/>
<circle cx="254.9" cy="246" r=".52"/>
<circle cx="87.5" cy="145.9" r=".52"/>
<circle cx="100.7" cy="201.2" r=".52"/>
<circle cx="124.5" cy="178.8" r=".52"/>
<circle cx="124.5" cy="194.6" r=".52"/>
</g>
<circle cx="273.4" cy="246" r=".52" fill="#800000" stroke="#800000" stroke-width=".24"/>
<circle cx="229.9" cy="192" r="1.31" fill="none" stroke="#00f" stroke-width="1.3"/>
<path d="M314.3 130.1v10.5h23.6v-10.5z" fill-rule="evenodd" fill="#ffffb0" stroke="#800000" stroke-width=".26"/>
<path d="M306.3 132.7h8" fill="none" stroke="#000" stroke-width=".26"/>
<path d="M312.7 132.2l1.6 .5-1.6 .5z" fill="#fffcf8"/>
<path d="M312.7 132.2l1.6 .5-1.6 .5z" fill="none" stroke="#000" stroke-width=".24"/>
<circle cx="306.3" cy="132.7" r=".52" fill="#000080" stroke="#000080" stroke-width=".24"/>
<path d="M338 132.7h7.9M324.8 140.6v7.9" fill="none" stroke="#000" stroke-width=".26"/>
<path d="M338 132.2l1.5 .5-1.5 .5z" fill="#fffcf8"/>
<path d="M338 132.2l1.5 .5-1.5 .5z" fill="none" stroke="#000" stroke-width=".24"/>
<g fill="#000080" stroke="#000080" stroke-width=".24">
<circle cx="306.3" cy="132.7" r=".52"/>
<circle cx="348.5" cy="151.1" r=".52"/>
<circle cx="348.5" cy="132.7" r=".52"/>
<circle cx="359" cy="169.6" r=".52"/>
<circle cx="359" cy="132.7" r=".52"/>
<circle cx="306.3" cy="119.5" r=".52"/>
</g>
<path d="M323.5 119.5l.8-.8 1.5 1.6 1.6-1.6 1.6 1.6 1.6-1.6 .8 .8M348.5 138l.8 .8-1.6 1.5 1.6 1.6-1.6 1.6 1.6 1.6-.8 .8M348.5 156.4l.8 .8-1.6 1.6 1.6 1.6-1.6 1.5 1.6 1.6-.8 .8M369.6 147.2l.8 .8-1.6 1.6 1.6 1.6-1.6 1.5 1.6 1.6-.8 .8" fill="none" stroke="#00f" stroke-width=".26"/>
<path d="M320.8 119.5h2.7M331.4 119.5h2.6M348.5 135.3v2.7M348.5 145.9v2.6M348.5 153.8v2.6M369.6 144.5v2.7M369.6 155.1v2.6M348.5 164.3v2.7" fill="none" stroke="#000" stroke-width=".26"/>
<path d="M253.6 119.5h46.2M320.8 119.5h-14.5v21.1M334 119.5h14.5v13.2h10.6v13.2M253.6 132.7h2.7v2.6M345.9 132.7h2.6v2.6M306.3 151.2v2.6M324.8 148.5v2.7h23.7M348.5 148.5v5.3M359.1 153.8v15.8h-10.6v-2.6M369.6 157.7v11.9h-10.5v5.3" fill="none" stroke="#000080" stroke-width=".26"/>
<path d="M368.3 109h2.6M369.6 109v2.6M256.3 135.3v2.7l-1.4 2.6M252.3 140.6l1.3-2.6h5.3l-1.3 2.6M302.4 159l1.3-2.6h5.3l-1.3 2.6M306.3 153.8v2.6l-1.3 2.6M359.1 174.9v2.6l-1.4 2.6M355.1 180.1l1.3-2.6h5.3l-1.3 2.6" fill="none" stroke="#800000" stroke-width=".26"/>
<path d="M297.1 110.3h56.7v61.9h-56.7z" fill="#fff"/>
<path d="M297.1 110.3h56.7v61.9h-56.7z" fill="none" stroke="#f00" stroke-width=".26" stroke-dasharray=".5 .5"/>
<path d="M298.4 110.8l1.1 1.9h-2.1z" fill="none" stroke="#f33" stroke-width=".24"/>
<g fill="none" stroke="#f00" stroke-width=".26">
<path d="M353.8 110.3h1.6"/>
<circle cx="356.9" cy="110.3" r="1.58"/>
</g>
<path d="M361.7 37.8v4h13.2" fill="none" stroke="#000080" stroke-width=".26"/>
<path d="M382.8 39.2h5.2v5.2h-5.2z" fill="#ffffb0"/>
<path d="M382.8 39.2h5.2v5.2h-5.2z" fill="none" stroke="#800000" stroke-width=".24"/>
<path d="M374.9 41.8h7.9M272.1 80v2.6M272.1 87.9v2.6M369.6 114.3v2.6M359.1 124.8v2.6M369.6 127.4v2.7" fill="none" stroke="#000" stroke-width=".26"/>
<path d="M360.4 35.2h2.6M361.7 35.2v2.6" fill="none" stroke="#800000" stroke-width=".26"/>
<path d="M63.8 40.4v-7.8h21.1v7.8M272.1 77.3v2.7M298.4 77.3v4M272.1 90.5v2.7h7.9M290.5 89.2v17.1M290.5 105h-23.7v9.3h-13.2M305 119.5h1.3M369.6 111.6v2.7M359.1 127.4v5.3h10.5v11.8M369.6 130.1v2.6M223.3 177.5v7.9h2.6v15.8M203.5 188v13.2h26.4v-5.3" fill="none" stroke="#000080" stroke-width=".26"/>
<g fill="#000080" stroke="#000080" stroke-width=".24">
<circle cx="203.5" cy="188" r=".53"/>
<circle cx="223.3" cy="177.5" r=".52"/>
<circle cx="225.9" cy="201.2" r=".52"/>
<circle cx="298.4" cy="77.4" r=".51"/>
<circle cx="369.6" cy="132.7" r=".53"/>
<circle cx="359" cy="132.7" r=".52"/>
<circle cx="290.5" cy="105" r=".52"/>
<circle cx="306.3" cy="119.5" r=".52"/>
<circle cx="280" cy="93.2" r=".52"/>
<circle cx="272.1" cy="77.4" r=".52"/>
</g>
<path d="M269.4 85.3h5.3M269.5 87.2l1.2-.7 1.4-.2 1.3 .2 1.2 .7M272.1 82.6v2.7M272.1 86.3v1.6M369.6 116.9a1.32 1.32 0 0 0-1.3 1.3 1.32 1.32 0 0 0 1.3 1.3 1.31 1.31 0 0 0-1.3 1.3 1.31 1.31 0 0 0 1.3 1.4 1.32 1.32 0 0 0-1.3 1.3 1.32 1.32 0 0 0 1.3 1.3 1.31 1.31 0 0 0-1.3 1.3 1.31 1.31 0 0 0 1.3 1.3" fill="none" stroke="#00f" stroke-width=".26"/>
<circle cx="359" cy="123.5" r="1.32" fill="none" stroke="#00f" stroke-width="1.3"/>
<g fill="none" stroke="#f00" stroke-width=".26">
<path d="M54.6 224.9v1.6"/>
<circle cx="54.6" cy="228.1" r="1.57"/>
</g>
<path d="M252.6 94.7l2.1 2.2M254.7 94.7l-2.1 2.2" fill="none" stroke="#f00" stroke-width=".24"/>
<text font-size="6.2" fill="#000080" x="94.2" y="168.3">Fc=17Khz</text>
<g font-size="3.8">
<text x="186.4" y="22.8">Nota:</text>
<text x="186.4" y="27">Trilhas em verde</text>
<text x="186.4" y="31.2">com mínimo 40mils.</text>
</g>
<g font-size="3.3" fill="#da2467">
<text x="87.6" y="28.9">ATENÇÃO</text>
<text x="174.6" y="56.6">ATENÇÃO:</text>
<text x="179.5" y="60.3">700V</text>
<text x="182.5" y="134.4">Atenção:</text>
<text x="183.3" y="138">Picos de 1kV.</text>
</g>
<g font-size="3.3">
<text x="216.7" y="52.7">Manter distância mínima de 5mm entre</text>
<text x="216.7" y="56.3">os circuitos de entrada e controle em</text>
<text x="216.7" y="60">relação ao circuito estabilizado.</text>
</g>
<text font-size="3.3" fill="#000080" x="226" y="147.8">-Núcleo do Trafo é EF20</text>
<g font-size="2.9" fill="#000080">
<text x="262.9" y="20.1">-A tensão no Csnubber deve ser contínua e no valor de cerca de 122V</text>
<text x="264.2" y="25.4">-Assim o Spike sobre a chave fica em torno de 100V + VDC+ Tensão refletida</text>
<text x="104.7" y="30.6">-Após a partida da fonte a alimentação veêm do enrolamento auxiliar</text>
<text x="104.7" y="38.5">-Este circuito serve para partida da fonte tendo uma saída de 11,2V</text>
<text x="104.7" y="46.4">-Depois disso a fonte de partida não fornece mais corrente pois o D1 não conduz pois tem uma tensão de 16V eu seu Catodo</text>
<text x="95.5" y="138.7">-VREF é 5V</text>
<text x="95.5" y="142.6">-VFB é 2,5V com a fonte estabilizada</text>
<text x="95.5" y="146.6">-Utilizando o UC3845 temos o ciclo máximo de 50%</text>
<text x="133.7" y="216.4">-Injeta corrente para baixar a tensão quando o LM431 começa a conduzir</text>
<text x="277.4" y="262.6">-Quando passa da tensão definida pelos resistores o 431 começa a conduzir pelo seu Catodo</text>
</g>
<g font-size="2.9" fill="#f00">
<text x="206.2" y="74.1">Achtung! 700V</text>
<text x="199.6" y="113.6">Achtung! 1000V spikes</text>
</g>
<g font-size="2.4">
<text x="30.8" y="5.7">1</text>
<text x="81.9" y="5.7">2</text>
<text x="133" y="5.7">3</text>
<text x="184" y="5.7">4</text>
<text x="235.1" y="5.7">5</text>
<text x="286.2" y="5.7">6</text>
<text x="337.2" y="5.7">7</text>
<text x="388.3" y="5.7">8</text>
<text x="7.7" y="40.9">A</text>
<text x="410.9" y="40.9">A</text>
<text x="384.6" y="42.6">1</text>
<text x="384.6" y="54.4">1</text>
<text x="384.6" y="65">1</text>
<text x="237.2" y="76.9">5</text>
<text x="247.8" y="76.9">6</text>
<text x="242.3" y="78.2">56</text>
<text x="247.8" y="95.3">7</text>
<text x="242.7" y="96.6">7</text>
<text x="237.2" y="103.2">4</text>
<text x="242.3" y="104.5">4</text>
<text x="247.8" y="113.7">8</text>
<text x="7.7" y="114.1">B</text>
<text x="237.2" y="119">2</text>
<text x="242.7" y="115.1">8</text>
<text x="247.8" y="119">9</text>
<text x="411" y="114.1">B</text>
<text x="242.3" y="120.3">29</text>
<text x="237.2" y="132.2">1</text>
<text x="241.5" y="133.5">10</text>
<text x="242.3" y="133.5">1</text>
<text x="247.8" y="132.2">10</text>
<text x="129.1" y="154.6">8</text>
<text x="134.2" y="155.9">VREF</text>
<text x="146.7" y="155.9">VCC</text>
<text x="155.6" y="154.6">7</text>
<text x="129.1" y="170.4">4</text>
<text x="134.2" y="171.7">RT/RC OUTPUT</text>
<text x="155.6" y="170.4">6</text>
<text x="129.1" y="178.3">2</text>
<text x="134.2" y="179.6">VFB</text>
<text x="144.4" y="179.6">SENSE</text>
<text x="155.6" y="178.3">3</text>
<text x="7.7" y="187.2">C</text>
<text x="411" y="187.2">C</text>
<text x="129.1" y="194.1">1</text>
<text x="134.2" y="195.5">COMP</text>
<text x="146.5" y="195.5">GND</text>
<text x="155.6" y="194.1">5</text>
<text x="238.6" y="207" transform="rotate(-90 238.6 207)">4</text>
<text x="249.2" y="208.3" transform="rotate(-90 249.2 208.3)">1</text>
<text x="238.6" y="217.7" transform="rotate(-90 238.6 217.7)">3</text>
<text x="249.2" y="216.4" transform="rotate(-90 249.2 216.4)">2</text>
<text x="246.5" y="251.8" transform="rotate(-90 246.5 251.8)">8</text>
<text x="249.2" y="251.8" transform="rotate(-90 249.2 251.8)">1</text>
<text x="251.8" y="251.8" transform="rotate(-90 251.8 251.8)">4</text>
<text x="254.4" y="251.8" transform="rotate(-90 254.4 251.8)">5</text>
<text x="7.7" y="260.4">D</text>
<text x="247.9" y="260.1" transform="rotate(-90 247.9 260.1)">REF</text>
<text x="253.1" y="259.1" transform="rotate(-90 253.1 259.1)">NC</text>
<text x="255.8" y="259.1" transform="rotate(-90 255.8 259.1)">NC</text>
<text x="410.9" y="260.4">D</text>
<text x="247.9" y="265.3" transform="rotate(-90 247.9 265.3)">AN</text>
<text x="250.5" y="265.3" transform="rotate(-90 250.5 265.3)">AN CAT</text>
<text x="253.1" y="265.3" transform="rotate(-90 253.1 265.3)">AN</text>
<text x="255.8" y="265.3" transform="rotate(-90 255.8 265.3)">AN</text>
<text x="246.5" y="270.4" transform="rotate(-90 246.5 270.4)">2</text>
<text x="249.2" y="270.4" transform="rotate(-90 249.2 270.4)">3</text>
<text x="251.8" y="270.4" transform="rotate(-90 251.8 270.4)">6</text>
<text x="254.4" y="270.4" transform="rotate(-90 254.4 270.4)">7</text>
<text x="318.2" y="270.6">Title</text>
<text x="318.2" y="278.5">Size</text>
<text x="331.4" y="278.5">Number</text>
<text x="384.1" y="278.5">Revision</text>
<text x="318.2" y="286.4">Date:</text>
<text x="319.5" y="282.4">A3</text>
<text x="330.1" y="286.4">23/08/2016</text>
<text x="370.9" y="286.4">Sheet</text>
<text x="378.6" y="286.4">of</text>
<text x="30.8" y="292.9">1</text>
<text x="81.9" y="292.9">2</text>
<text x="133" y="292.9">3</text>
<text x="184" y="292.9">4</text>
<text x="235.1" y="292.9">5</text>
<text x="286.2" y="292.9">6</text>
<text x="318.2" y="289">File:</text>
<text x="330.1" y="289">C:\PCad\md4060\FONTE_FLYBACK.SCHDOC</text>
<text x="337.2" y="292.9">7</text>
<text x="370.9" y="289">Drawn By:</text>
<text x="388.3" y="292.9">8</text>
</g>
<g font-size="2.4" fill="#000080">
<text x="241.5" y="22.8">C36</text>
<text x="241.5" y="30.7">1nF/2Kv</text>
<text x="365.7" y="41.3">1A</text>
<text x="382.8" y="38.6">5V</text>
<text x="64.7" y="43.3" transform="rotate(-90 64.7 43.3)">3</text>
<text x="65.4" y="43.6">R63</text>
<text x="65.4" y="46.3">470k</text>
<text x="85.8" y="43.3" transform="rotate(-90 85.8 43.3)">3</text>
<text x="86.5" y="43.6">R64</text>
<text x="86.5" y="46.3">470K</text>
<text x="389.4" y="42.6">1,5MM</text>
<text x="365.7" y="53.1">1A</text>
<text x="382.8" y="50.5">12V</text>
<text x="64.7" y="59.1" transform="rotate(-90 64.7 59.1)">3</text>
<text x="65.4" y="59.5">R65</text>
<text x="87.9" y="54.4">Z1</text>
<text x="87.9" y="57.1">36V</text>
<text x="389.4" y="54.4">1,5MM</text>
<text x="65.4" y="62.1">470k</text>
<text x="365.7" y="63.7">1A</text>
<text x="382.8" y="61">GND</text>
<text x="389.4" y="65">1,5MM</text>
<text x="87.3" y="68.4">Q1</text>
<text x="87.3" y="71.1">NJD35N04G</text>
<text x="115" y="71.3">D2</text>
<text x="166.4" y="77.9">R66</text>
<text x="181.7" y="76.6">D4</text>
<text x="237.8" y="74">TR1</text>
<text x="260" y="74">D3</text>
<text x="283.9" y="76.9">2A</text>
<text x="166.4" y="83.7">150R</text>
<text x="203" y="81.3" transform="rotate(-90 203 81.3)">C37</text>
<text x="216.2" y="82.7" transform="rotate(-90 216.2 82.7)">1</text>
<text x="253.6" y="82.1">MURS160</text>
<text x="181.7" y="85">MURS160</text>
<text x="216.2" y="87.9" transform="rotate(-90 216.2 87.9)">R67</text>
<text x="218.9" y="89.2" transform="rotate(-90 218.9 89.2)">100k1W</text>
<text x="222.8" y="88.7" transform="rotate(-90 222.8 88.7)">1 R68</text>
<text x="225.4" y="89.2" transform="rotate(-90 225.4 89.2)">100k1W</text>
<text x="66.8" y="91.3">Z2</text>
<text x="66.8" y="94">12V</text>
<text x="115" y="90.3">BAS70-05</text>
<text x="144.5" y="95.3">Z3</text>
<text x="152.2" y="92.7">C41</text>
<text x="178.5" y="92.7">C42</text>
<text x="205.7" y="91.9" transform="rotate(-90 205.7 91.9)">10nF/1000V</text>
<text x="144.5" y="97.9">16V</text>
<text x="203.8" y="98.5">D5</text>
<text x="203.8" y="101.1">MURS160</text>
<text x="156.9" y="103.7" transform="rotate(-90 156.9 103.7)">47uF/50V</text>
<text x="183.3" y="103.7" transform="rotate(-90 183.3 103.7)">47uF/50V</text>
<text x="203.5" y="107.1">MURS160</text>
<text x="203.8" y="105.1">D7</text>
<text x="237.8" y="135.6">TRAFO_CM4040</text>
<text x="132.4" y="152">I2</text>
<text x="195.7" y="161.2">IGBT SGS5N150UF</text>
<text x="220.7" y="159.9">Q2</text>
<text x="228.6" y="159.9">DIS1</text>
<text x="228.6" y="181">DISSIPADOR</text>
<text x="218.9" y="189.6" transform="rotate(-90 218.9 189.6)">3</text>
<text x="219.6" y="189.9">R79</text>
<text x="219.6" y="192.6">1R</text>
<text x="132.4" y="199.4">UC3845</text>
<text x="253.9" y="209.7">I3</text>
<text x="253.9" y="212.3">817</text>
<text x="257.6" y="253.4">I4</text>
<text x="259.7" y="267.1" transform="rotate(-90 259.7 267.1)">LM431</text>
</g>
<g font-size="2.4" fill="#800000">
<text x="72.6" y="29.4">VDC1</text>
<text x="356.4" y="34.7">5V_DVCC</text>
<text x="229.3" y="38.6">PGND</text>
<text x="250.2" y="38.6">DGND</text>
<text x="359.7" y="46.5">12V</text>
<text x="198.4" y="57.1">VDC</text>
<text x="304.3" y="68.9">12V</text>
<text x="255" y="75.5">6</text>
<text x="358.3" y="76.9">DGND</text>
<text x="88.5" y="95.3">VREF</text>
<text x="60.6" y="107.1">PGND</text>
<text x="257.6" y="112.4">8</text>
<text x="287.1" y="113.7">DGND</text>
<text x="364.9" y="108.5">5V_ISOL</text>
<text x="159.5" y="116.4">PGND</text>
<text x="88.3" y="124.3">PGND</text>
<text x="84.5" y="140.1">VREF</text>
<text x="226.7" y="142.7">PGND</text>
<text x="250.5" y="142.7">GND_ISOL</text>
<text x="118.8" y="152">VREF</text>
<text x="247.6" y="184.9">12V</text>
<text x="353.2" y="182.3">GND_ISOL</text>
<text x="84.3" y="191.5">PGND</text>
<text x="163.4" y="202">PGND</text>
<text x="236.1" y="203.3">VREF</text>
<text x="105.4" y="206">PGND</text>
<text x="79.1" y="211.3">PGND</text>
<text x="214.8" y="211.3">PGND</text>
<text x="271.3" y="217.8">12V</text>
<text x="243.6" y="282.4">DGND</text>
</g>
<g font-size="2.4" fill="#f00">
<text x="356.6" y="111.1">i</text>
<text x="359.1" y="111.1">RS485</text>
<text x="48.9" y="232.3">ENTRADA</text>
<text x="54.3" y="228.9">i</text>
</g>
<g font-size="2.1" fill="#000080">
<text x="311.6" y="65">PT3</text>
<text x="226" y="69">PT5</text>
<text x="167.2" y="80.9">1</text>
<text x="228.6" y="92.7">PT6</text>
<text x="120.5" y="123">PT8</text>
<text x="356.4" y="120.4">5V_ISO</text>
<text x="74.4" y="142.8">PT10</text>
<text x="165.3" y="159.9">PT11</text>
<text x="77" y="163.9">PT22</text>
<text x="228.6" y="190.2">PT26</text>
<text x="289.2" y="244.3">PT13</text>
</g>
<g font-size="2.1" fill="#bf0000">
<text x="231.2" y="71.6">Vsnub+</text>
<text x="228.6" y="97.7">Vsnub-</text>
<text x="120.5" y="129.6">Vaux</text>
<text x="74.4" y="150.7">VREF</text>
<text x="77" y="171.8">RT/CT</text>
<text x="289.2" y="249.3">VFB_2.5</text>
</g>
<g font-size="1.7" fill="#000080">
<text x="268.1" y="83.6">C52</text>
<text x="276" y="83.6">C40</text>
<text x="291.9" y="83.6">C38</text>
<text x="299.8" y="83.6">C39</text>
<text x="291.9" y="87.5">1UF 25V</text>
<text x="299.8" y="87.5">1UF 25V</text>
<text x="132.4" y="94.1">C43</text>
<text x="164" y="94.1">C44</text>
<text x="258.9" y="95.5">2200uF/16V(B41821A3228M00)</text>
<text x="132.4" y="98.1">100NF</text>
<text x="164" y="98.1">100NF</text>
<text x="260.2" y="98.1">2200uF/16V(B41821A3228M00)</text>
<text x="85" y="106">C48</text>
<text x="92.8" y="106">C49</text>
<text x="100.8" y="106">C50</text>
<text x="85" y="110">1UF 25V</text>
<text x="92.8" y="110">1UF 25V</text>
<text x="100.8" y="110">100NF</text>
<text x="366.6" y="127.4" transform="rotate(-90 366.6 127.4)">L4</text>
<text x="371.9" y="127.4" transform="rotate(-90 371.9 127.4)">BEAD 0805</text>
<text x="351.2" y="142.9">R166</text>
<text x="351.2" y="140.3">330R/1% SMD0603</text>
<text x="360.4" y="148.2">C99</text>
<text x="85" y="154.7">R72</text>
<text x="360.4" y="152.1">1UF 25V</text>
<text x="85" y="161.4">10K</text>
<text x="351.2" y="158.7">R168</text>
<text x="351.2" y="161.4">1K/1% SMD0603</text>
<text x="370.9" y="156.1">R167</text>
<text x="370.9" y="160">3K3/1% SMD0603</text>
<text x="183.8" y="169.2">R73</text>
<text x="189" y="169.2">OR</text>
<text x="83.6" y="175.9">C56</text>
<text x="83.6" y="179.8">10NF</text>
<text x="195.7" y="177.2">C57</text>
<text x="204.9" y="177.2">R75</text>
<text x="98.1" y="185.1">R76</text>
<text x="112.6" y="185.1">C58</text>
<text x="162.7" y="185.1">C59</text>
<text x="195.7" y="181.1">NM</text>
<text x="204.9" y="183.7">10K</text>
<text x="98.1" y="191.7">10K</text>
<text x="110" y="186.4">R77</text>
<text x="110" y="190.3">NM</text>
<text x="112.6" y="189">100PF</text>
<text x="120.5" y="189">R78</text>
<text x="120.5" y="191.7">120K</text>
<text x="161.4" y="189">100PF</text>
<text x="182.5" y="190.3">R80</text>
<text x="187.7" y="190.3">1K5</text>
<text x="251" y="196.9">R81</text>
<text x="88.9" y="199.6">R82</text>
<text x="94.2" y="199.6">2K7</text>
<text x="251" y="199.6">1K5</text>
<text x="252.3" y="223.3">R84</text>
<text x="261.5" y="227.2">C93</text>
<text x="252.3" y="229.9">4K7</text>
<text x="261.5" y="231.2">NM</text>
<text x="274.7" y="231.2">R161</text>
<text x="257.6" y="237">C96</text>
<text x="274.7" y="235.1">10K</text>
<text x="259.4" y="240.7">22nF</text>
<text x="267.6" y="258.1">R163</text>
<text x="268.1" y="261.5">4K7</text>
</g>
<g font-size="1.6" fill="#00f">
<text x="272.9" y="84.2">+</text>
<text x="280.8" y="84.2">+</text>
</g>
</svg>
